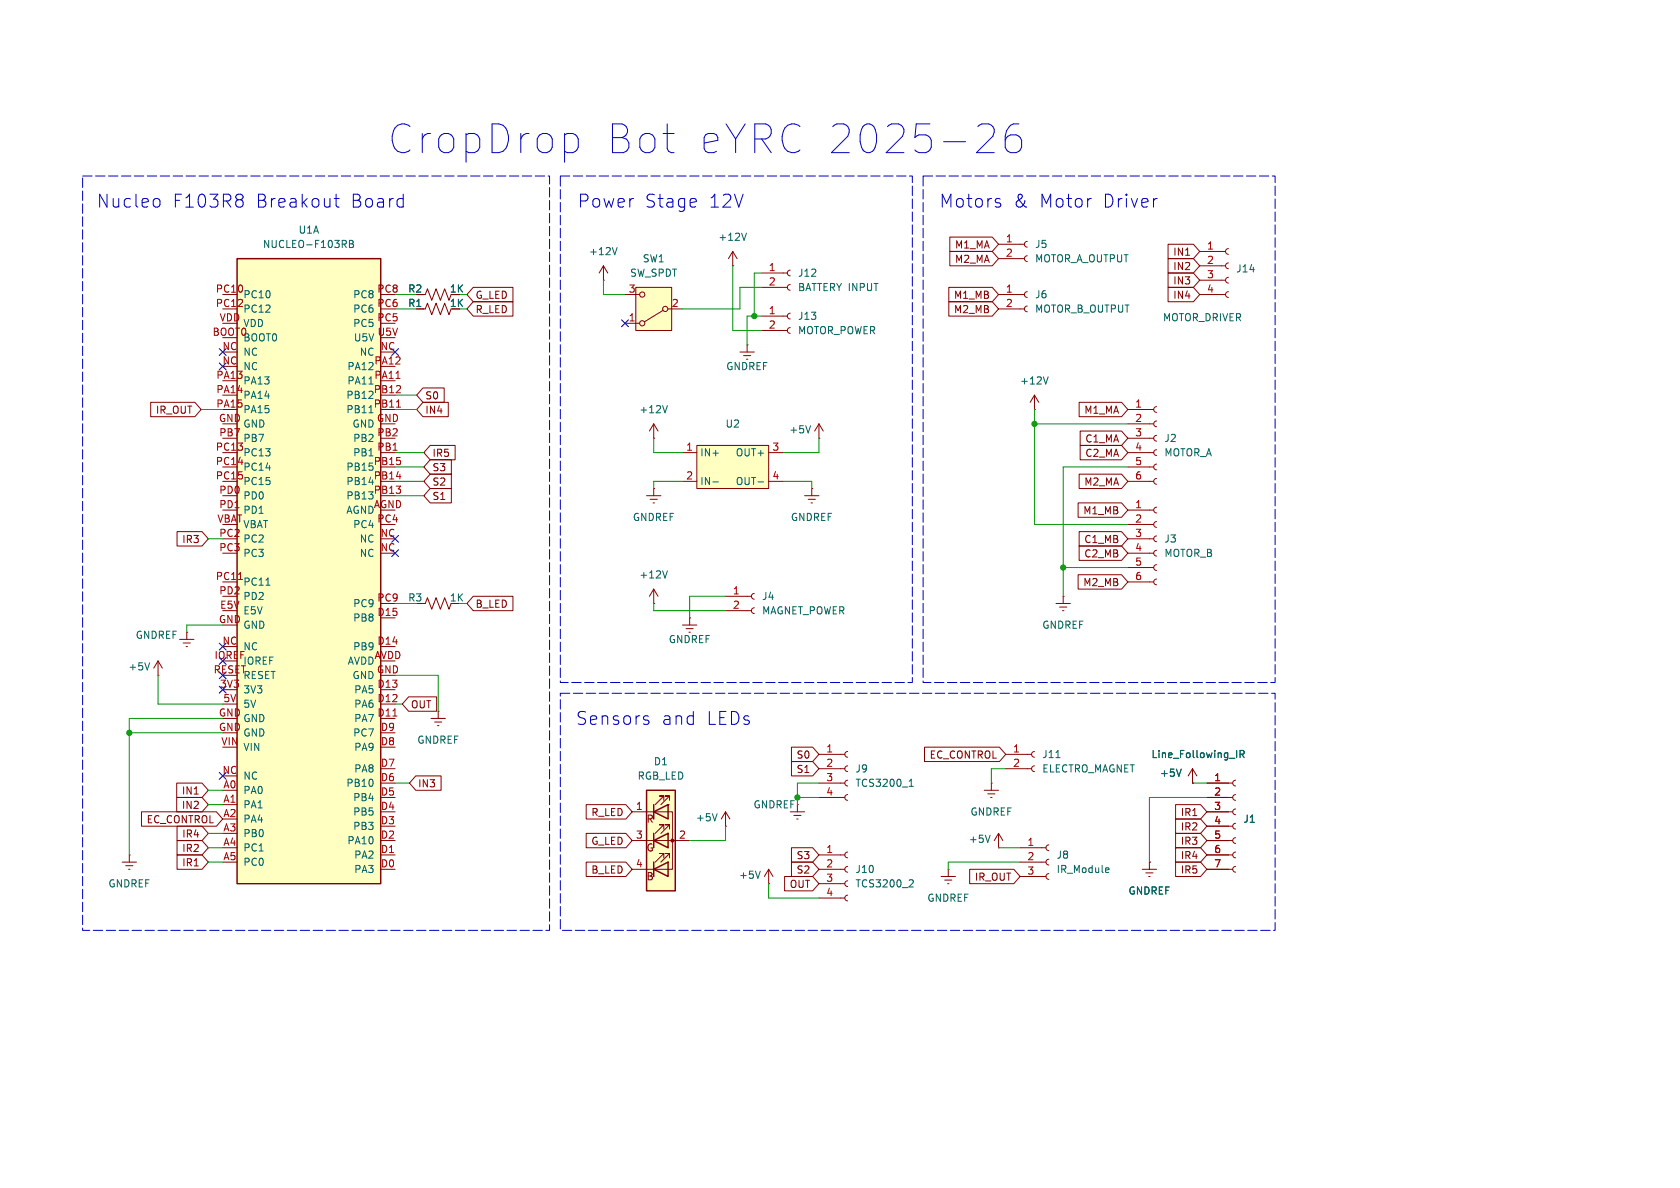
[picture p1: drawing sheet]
<svg xmlns="http://www.w3.org/2000/svg" width="297mm" height="210mm" viewBox="0 0 297 210" stroke-linecap="round" stroke-linejoin="round" font-family="sans-serif">
<path d="M114.3 139.7h5.1v17.8h-5.1z" fill="#ffffc2"/>
<g fill="none" stroke="#840000" stroke-width=".18">
<path d="M73.7 54.6h1.5l.4-1 .7 2 .8-2 .8 2 .7-2 .8 2 .4-1M134.6 55.9h4.6M134.6 58.4h4.6M134.6 48.3h4.6M134.6 50.8h4.6M139.7 55.4l-.4 .1-.1 .4 .1 .3 .4 .2M139.7 57.9l-.4 .2-.1 .3 .1 .4 .4 .1M139.7 47.8l-.4 .1-.1 .4 .1 .3 .4 .2M139.7 50.3l-.4 .1-.1 .4 .1 .4 .4 .1M130.8 62.2h2.5M131.4 62.9h1.3M132 63.5h.2"/>
<path d="M132.1 61h.1M132.1 61v1.2M27.9 119.4h.1M27.9 116.8l-.7 1.3M27.9 116.8l.8 1.3M27.9 116.8v2.6M115.6 106.7h.1M115.6 104.1l-.8 1.3M115.6 104.1l.7 1.3M115.6 104.1v2.6M210.8 138.4h.1M210.8 135.9l-.7 1.3"/>
<path d="M210.8 135.9l.8 1.3M210.8 135.9v2.5M111.8 143.5h7.1v10.2h-7.1M111.8 148.6h10.1M117.3 141.5v-.8h-.7h.7l-1.5 1.5M117.3 146.6v-.8h-.7h.7l-1.5 1.5M117.3 151.6v-.7h-.7h.7l-1.5 1.5M118.1 142.2h.1M118.4 141.5v-.8h-.8h.8l-1.6 1.5M118.4 146.6v-.8h-.8h.8l-1.6 1.5M118.4 151.6v-.7h-.8h.8l-1.6 1.5M135.9 156.2h.1"/>
<path d="M135.9 153.7l-.8 1.2M135.9 153.7l.8 1.2M135.9 153.7v2.5"/>
</g>
<path d="M114.3 139.7h5.1v17.8h-5.1zM115.6 143.5l2.5-1.3v2.6zM115.6 148.6l2.5-1.3v2.6zM115.6 153.7l2.5-1.3v2.5zM115.6 142.2v2.6M115.6 147.3v2.6M115.6 152.4v2.5" fill="none" stroke="#840000" stroke-width=".25"/>
<circle cx="118.9" cy="148.6" r=".25" fill="#840000" stroke="#840000" stroke-width=".18"/>
<path d="M26.5 117.2l-.5 1.2M118 100.9l-.4 1.3M208.8 136l-.4 1.2M134.4 154l-.4 1.3" fill="none" stroke="#006464" stroke-width=".18"/>
<path d="M41.9 45.7h25.4v110.5h-25.4z" fill="#ffffc2"/>
<path d="M41.9 45.7h25.4v110.5h-25.4z" fill="none" stroke="#840000" stroke-width=".25"/>
<path d="M61.8 42.5h.4l.2 .2-.2 .4 .2 .1 .1 .3-.2 .3h-.5zM61.8 43.1h.4M65.2 67.9h.8M65.2 73h.8M47 103.4h.7" fill="none" stroke="#006464" stroke-width=".18"/>
<path d="M70 66.9h.7M70.1 72h.7M42.2 102.5h.7M69.5 126.6h.7" fill="none" stroke="#a90000" stroke-width=".18"/>
<path d="M21.6 152.4h2.5M22.2 153h1.3M22.7 153.7h.3M22.9 151.1h.1M22.9 151.1v1.3M39.4 142.2h2.5M67.3 151.1h2.5" fill="none" stroke="#840000" stroke-width=".18"/>
<path d="M112.4 50.8h6.3v7.6h-6.3z" fill="#ffffc2"/>
<g fill="none" stroke="#840000" stroke-width=".18">
<path d="M73.7 52.1h1.5l.4-1 .7 2 .8-2 .8 2 .7-2 .8 2 .4-1M106.7 49.5h.1M106.7 47l-.8 1.3M106.7 47l.7 1.3M106.7 47v2.5M110.5 57.2h2.5M110.5 52.1h2.5M112.4 50.8h6.3v7.6h-6.3zM117.2 54.9l-3.3 2M118.1 54.6h2.5M129.5 47h.1M129.5 44.5l-.7 1.2"/>
<path d="M129.5 44.5l.8 1.2M129.5 44.5v2.5M182.9 72.4h.1M182.9 69.9l-.8 1.2M182.9 69.9l.7 1.2M182.9 69.9v2.5M199.4 72.4h4.6M199.4 74.9h4.6M199.4 77.5h4.6M204.5 71.9l-.4 .1-.1 .4 .1 .3 .4 .2M204.5 74.4l-.4 .2-.1 .3 .1 .4 .4 .1M204.5 77l-.4 .1-.1 .4 .1 .3 .4 .2"/>
<path d="M204.5 79.5l-.4 .2-.1 .3 .1 .4 .4 .1M114.3 87.6h2.5M114.9 88.3h1.3M115.4 88.9h.3M115.6 86.4h.1M115.6 86.4v1.2M142.2 87.6h2.6M142.9 88.3h1.2M143.4 88.9h.2M143.5 86.4h.1M143.5 86.4v1.2M199.4 80h4.6"/>
<path d="M199.4 82.6h4.6M199.4 85.1h4.6M199.4 90.2h4.6M199.4 92.7h4.6M199.4 95.3h4.6M199.4 97.8h4.6M204.5 82l-.4 .2-.1 .4 .1 .3 .4 .2M204.5 84.6l-.4 .1-.1 .4 .1 .3 .4 .2M204.5 89.7l-.4 .1-.1 .4 .1 .3 .4 .2M204.5 92.2l-.4 .2-.1 .3 .1 .4 .4 .1M204.5 94.7l-.4 .2-.1 .4 .1 .3 .4 .2M204.5 97.3l-.4 .1-.1 .4 .1 .3 .4 .2"/>
<path d="M204.5 99.8l-.4 .2-.1 .3 .1 .4 .4 .1M31.7 113h2.6M32.4 113.7h1.3M32.9 114.3h.2M33 111.8h.1M33 111.8v1.2M73.7 106.7h1.5l.4-1 .7 2 .8-2 .8 2 .7-2 .8 2 .4-1M120.6 110.5h2.6M121.3 111.1h1.3M121.8 111.8h.2M121.9 109.2h.1M121.9 109.2v1.3"/>
<path d="M128.3 105.4h4.5M128.3 108h4.5M133.3 104.9l-.3 .2-.2 .3 .2 .4 .3 .1M133.3 107.4l-.3 .2-.2 .4 .2 .3 .3 .2M186.7 106.7h2.5M187.3 107.3h1.3M187.8 108h.3M188 105.4h.1M188 105.4v1.3M199.4 100.3h4.6M199.4 102.9h4.6M204.5 102.4l-.4 .1-.1 .4 .1 .3 .4 .2"/>
<path d="M76.2 127h2.5M76.8 127.6h1.3M77.3 128.3h.3M77.5 125.7h.1M77.5 125.7v1.3M177.8 133.4h4.6M177.8 135.9h4.6M182.9 132.8l-.4 .2-.1 .4 .1 .3 .4 .2M182.9 135.4l-.4 .1-.1 .4 .1 .3 .4 .2M128.3 146.1h.1M128.3 143.5l-.8 1.3M128.3 143.5l.7 1.3"/>
<path d="M128.3 143.5v2.6M139.7 143.5h2.5M140.3 144.1h1.3M140.8 144.8h.3M166.4 154.9h2.5M167 155.6h1.3M167.5 156.2h.3M167.6 153.7h.1M167.6 153.7v1.2M176.5 149.9h.1M176.5 147.3l-.7 1.3M176.5 147.3l.8 1.3"/>
<path d="M176.5 147.3v2.6"/>
<circle cx="113.5" cy="57.2" r=".46"/>
<circle cx="113.5" cy="52.1" r=".46"/>
<circle cx="117.6" cy="54.6" r=".46"/>
</g>
<path d="M109.1 43.8l-.4 1.2M132 41.2l-.5 1.3M185.3 66.6l-.4 1.3M186.7 133.9h.7M126.8 143.8l-.4 1.3M175 147.6l-.4 1.3" fill="none" stroke="#006464" stroke-width=".18"/>
<path d="M123.2 78.7h12.7v7.7h-12.7z" fill="#ffffc2"/>
<g fill="none" stroke="#840000" stroke-width=".18">
<path d="M73.7 52.1h1.2M73.7 54.6h1.2M83.7 53.3h7v2.6h-7l-1.2-1.3zM83.7 50.8h7v2.5h-7l-1.2-1.2zM167.7 50.8h7.7l1.1 1.3-1.1 1.2h-7.7zM167.7 53.3h7.7l1.1 1.3-1.1 1.3h-7.7zM167.9 41.9h7.5l1.1 1.3-1.1 1.3h-7.5zM167.9 44.4h7.5l1.1 1.3-1.1 1.3h-7.5zM176.5 52.1h4.6M176.5 54.6h4.6M176.5 43.2h4.6M176.5 45.7h4.6"/>
<path d="M181.6 51.6l-.3 .1-.2 .4 .2 .3 .3 .2M181.6 54.1l-.3 .2-.2 .3 .2 .4 .3 .1M181.6 42.7l-.3 .1-.2 .4 .2 .3 .3 .2M181.6 45.2l-.3 .2-.2 .3 .2 .4 .3 .1M206.5 45.7h4.5l1.1 1.3-1.1 1.3h-4.5zM206.5 50.8h4.5l1.1 1.3-1.1 1.2h-4.5zM206.5 48.3h4.5l1.1 1.2-1.1 1.3h-4.5zM206.5 43.2h4.5l1.1 1.3-1.1 1.2h-4.5zM212.1 44.5h4.6M212.1 47h4.6M212.1 49.5h4.6M212.1 52.1h4.6"/>
<path d="M217.2 43.9l-.4 .2-.1 .4 .1 .3 .4 .2M217.2 46.5l-.4 .1-.1 .4 .1 .3 .4 .2M217.2 49l-.4 .2-.1 .3 .1 .4 .4 .1M217.2 51.6l-.4 .1-.1 .4 .1 .3 .4 .2M26.6 71.1h7.8l1.2 1.3-1.2 1.3h-7.8zM74.8 68.6h3.7v2.5h-3.7l-1.1-1.2zM74.8 71.1h4.5v2.6h-4.5l-1.1-1.3zM76 78.7h4.5v2.6h-4.5l-1.1-1.3zM115.6 77.5h.1M115.6 74.9l-.8 1.3M115.6 74.9l.7 1.3M115.6 74.9v2.6"/>
<path d="M123.2 78.7h12.7v7.7h-12.7zM144.8 77.5h.1M144.8 74.9l-.8 1.3M144.8 74.9l.7 1.3M144.8 74.9v2.6M190.8 71.1h7.5l1.1 1.3-1.1 1.3h-7.5zM191 76.2h7.3l1.1 1.3-1.1 1.2h-7.3zM191 78.7h7.3l1.1 1.3-1.1 1.3h-7.3zM31.3 94h4.4l1.1 1.3-1.1 1.2h-4.4zM76 83.8h3.8v2.6h-3.8l-1.1-1.3zM76 86.4h3.8v2.5h-3.8l-1.1-1.3zM76 81.3h3.8v2.5h-3.8l-1.1-1.2z"/>
<path d="M120.6 80h2.6M120.6 85.1h2.6M135.9 80h2.5M135.9 85.1h2.5M190.6 88.9h7.7l1.1 1.3-1.1 1.2h-7.7zM190.8 96.5h7.5l1.1 1.3-1.1 1.3h-7.5zM190.8 83.8h7.5l1.1 1.3-1.1 1.3h-7.5zM190.8 94h7.5l1.1 1.3-1.1 1.2h-7.5zM83.7 105.4h7v2.6h-7l-1.2-1.3zM190.6 101.6h7.7l1.1 1.3-1.1 1.2h-7.7zM31.2 138.4h4.5l1.1 1.3-1.1 1.3h-4.5zM72.2 123.2h5v2.5h-5l-1.1-1.2z"/>
<path d="M73.5 137.2h4.5v2.5h-4.5l-1.1-1.3zM139.9 134.6h3.8l1.1 1.3-1.1 1.3h-3.8zM139.9 132.1h3.8l1.1 1.3-1.1 1.2h-3.8zM144.8 133.4h4.6M144.8 135.9h4.6M144.8 138.4h4.6M149.9 132.8l-.4 .2-.1 .4 .1 .3 .4 .2M149.9 135.4l-.4 .1-.1 .4 .1 .3 .4 .2M149.9 137.9l-.4 .2-.1 .3 .1 .4 .4 .1M163.4 132.1h13.3l1.1 1.3-1.1 1.2h-13.3zM174 139.7h2.5M175.3 138.4h.1"/>
<path d="M175.3 138.4v1.3M210.8 138.4h.1M213.4 138.4h4.5M218.4 137.9l-.3 .2-.2 .3 .2 .4 .3 .1M25 143.5h13.3l1.1 1.3-1.1 1.3h-13.3zM31.2 141h4.5l1.1 1.2-1.1 1.3h-4.5zM31.3 151.1h4.4l1.1 1.3-1.1 1.3h-4.4zM31.3 148.6h4.4l1.1 1.3-1.1 1.2h-4.4zM31.3 146h4.4l1.1 1.3-1.1 1.3h-4.4zM103.6 152.4h7l1.2 1.3-1.2 1.2h-7zM103.6 142.2h7l1.2 1.3-1.2 1.3h-7zM103.6 147.3h7l1.2 1.3-1.2 1.3h-7z"/>
<path d="M138.7 154.9h5l1.1 1.3-1.1 1.3h-5zM139.9 152.4h3.8l1.1 1.3-1.1 1.2h-3.8zM139.9 149.9h3.8l1.1 1.2-1.1 1.3h-3.8zM144.8 141h4.6M144.8 151.1h4.6M144.8 153.7h4.6M144.8 156.2h4.6M144.8 158.8h4.6M149.9 150.6l-.4 .2-.1 .3 .1 .4 .4 .1M149.9 153.2l-.4 .1-.1 .4 .1 .3 .4 .2M149.9 155.7l-.4 .2-.1 .3 .1 .4 .4 .1M149.9 158.2l-.4 .2-.1 .4 .1 .3 .4 .2"/>
<path d="M149.9 140.5l-.4 .1-.1 .4 .1 .3 .4 .2M171.4 153.7h7.8l1.1 1.2-1.1 1.3h-7.8zM174.6 140.3h1.3M175.1 141h.3M180.3 149.9h4.6M180.3 152.4h4.6M180.3 154.9h4.6M185.4 149.4l-.3 .1-.2 .4 .2 .3 .3 .2M185.4 151.9l-.3 .1-.2 .4 .2 .4 .3 .1M185.4 154.4l-.3 .2-.2 .3 .2 .4 .3 .1M201.9 153.7h2.6M202.6 154.3h1.2"/>
<path d="M203.1 154.9h.2M203.2 152.4h.1M203.2 152.4v1.3M207.8 149.9h4.4l1.2 1.2-1.2 1.3h-4.4zM207.8 152.4h4.4l1.2 1.3-1.2 1.2h-4.4zM207.8 147.3h4.4l1.2 1.3-1.2 1.3h-4.4zM207.8 142.2h4.4l1.2 1.3-1.2 1.3h-4.4zM207.8 144.8h4.4l1.2 1.3-1.2 1.2h-4.4zM213.4 141h4.5M213.4 151.1h4.5M213.4 153.7h4.5M213.4 143.5h4.5"/>
<path d="M213.4 146.1h4.5M213.4 148.6h4.5M218.4 140.5l-.3 .1-.2 .4 .2 .3 .3 .2M218.4 143l-.3 .2-.2 .3 .2 .4 .3 .1M218.4 145.5l-.3 .2-.2 .4 .2 .3 .3 .2M218.4 148.1l-.3 .1-.2 .4 .2 .3 .3 .2M218.4 150.6l-.3 .2-.2 .3 .2 .4 .3 .1M218.4 153.2l-.3 .1-.2 .4 .2 .3 .3 .2"/>
</g>
<g fill="none" stroke="#006464" stroke-width=".18">
<path d="M118 71.7l-.4 1.3M143.3 75.3l-.4 1.2M126 85.2h1M134 85.2h1M160.7 139h.8M160.7 138.1l.4-.4v1.3M208.8 136l-.4 1.2M218.6 132.7v1.2M219.2 133.3h.6l.2-.2-.1-.3-.7-.1v1.2M219.5 133.3l.5 .6M160.9 155.5l.4 .1 .2 .3-.8 .9h.8M195.6 153.4l.4 .1 .1 .2-.7 .1"/>
<path d="M196 154.2h-.4"/>
</g>
<g fill="none" stroke="#009600" stroke-width=".18">
<path d="M69.8 52.1h3.9M69.8 54.6h3.9M81.3 52.1h1.2M81.3 54.6h1.2M106.7 49.5v2.6h3.8M129.5 47v11.4h5.1M134.6 50.8h-3.8v3.8h-10.2M134.6 48.3h-1.3v7.6M134.6 55.9h-2.5v5.1M35.6 72.4h3.8M69.8 69.9h3.9M69.8 72.4h3.9"/>
<path d="M115.6 77.5v2.5h5M144.8 77.5v2.5h-6.4M182.9 74.9h16.5M182.9 72.4v20.3h16.5M36.8 95.3h2.6M69.8 80h5.1M69.8 82.6h5.1M69.8 85.1h5.1M69.8 87.6h5.1M120.6 85.1h-5v1.3M138.4 85.1h5.1v1.3M199.4 82.6h-11.4v22.8"/>
<path d="M27.9 119.4v5.1h11.5M39.4 110.5h-6.4v1.3M69.8 106.7h3.9M69.8 119.4h7.7v6.3M81.3 106.7h1.2M115.6 106.7v1.3h12.7M128.3 105.4h-6.4v3.8M188 100.3h11.4M22.9 129.5h16.5M36.8 139.7h2.6M39.4 127h-16.5v24.1M69.8 124.5h1.3"/>
<path d="M69.8 138.4h2.6M144.8 138.4h-3.8v3.8M177.8 135.9h-2.5v2.5M210.8 138.4h2.6M36.8 149.9h2.6M36.8 152.4h2.6M36.8 142.2h2.6M36.8 147.3h2.6M128.3 146.1v2.5h-6.4M135.9 156.2v2.6h8.9M141 141h3.8M176.5 149.9h3.8"/>
<path d="M180.3 152.4h-12.7v1.3M213.4 141h-10.2v11.4"/>
</g>
<g fill="none" stroke="#000084" stroke-width=".18">
<path d="M109.9 56.5l1.2 1.3M111.1 56.5l-1.2 1.3M38.8 61.6l1.2 1.2M38.8 64.2l1.2 1.2M40 61.6l-1.2 1.2M40 64.2l-1.2 1.2M69.2 61.6l1.3 1.2M70.5 61.6l-1.3 1.2M69.2 94.6l1.3 1.3M69.2 97.2l1.3 1.2M70.5 94.6l-1.3 1.3M70.5 97.2l-1.3 1.2"/>
<path d="M38.8 113.7l1.2 1.2M38.8 118.8l1.2 1.2M38.8 116.2l1.2 1.2M40 113.7l-1.2 1.2M40 118.8l-1.2 1.2M40 116.2l-1.2 1.2M38.8 121.3l1.2 1.2M38.8 136.6l1.2 1.2M40 121.3l-1.2 1.2M40 136.6l-1.2 1.2"/>
</g>
<g fill="none" stroke="#0000c2" stroke-width=".18">
<path d="M27.8 35.1l.5 .4v.7l-.5 .4M42.8 34.4a.44 .44 0 0 1 0 .8M42.8 35.4l.2 .3v.5l-.2 .3M59.1 35.1h.9M59.4 34.3v2l.1 .2 .5 .1M101.3 23.6l.7 .5 .2 .5v1.4l-.5 .7-.4 .3M172.9 22.4l.7-.5h1.2a1.38 1.38 0 0 1 .7 2.2l-2.9 2.9h3.2M176.6 35.9l.3 .3-.1 .3-.2 .1M176.6 35.1l.2 .1M180.1 21.9a1.8 1.8 0 0 0-2.2 1.2l-.2 1v1.9l.2 .5 .8 .5h.9l.8-.5 .2-.5v-1.2l-.5-.7-.5-.3h-.9l-.5 .3-.5 .7M192.7 35.1h.2M204.4 35.1h.2"/>
<path d="M114.4 127.3l.3 .3-.1 .3-.2 .2M114.4 126.5l.2 .1"/>
</g>
<path d="M14.6 31.1h82.6v133.4h-82.6zM99.1 31.1h62.2v89.6h-62.2zM163.2 31.1h62.2v89.6h-62.2zM99.1 122.6h126.3v41.9h-126.3z" fill="none" stroke="#0000c2" stroke-width=".18" stroke-dasharray="1.7 .6"/>
<g fill="#009600" stroke="#009600" stroke-width=".18">
<circle cx="141" cy="141" r=".46"/>
<circle cx="182.9" cy="74.9" r=".46"/>
<circle cx="188" cy="100.3" r=".46"/>
<circle cx="22.9" cy="129.5" r=".46"/>
<circle cx="133.3" cy="55.9" r=".46"/>
</g>
<g font-size="7.1" fill="#0000c2">
<text x="68.6" y="27.4">CropDrop</text>
<text x="106.8" y="27.4">Bot</text>
<text x="122.7" y="27.4">eYRC 2025-26</text>
</g>
<g font-size="3.2" fill="#0000c2">
<text x="17.1" y="36.9">Nucleo</text>
<text x="30.5" y="36.9">F103R8</text>
<text x="45.2" y="36.9">Breakout</text>
<text x="61.9" y="36.9">Board</text>
<text x="102.1" y="36.9">Power</text>
<text x="114" y="36.9">Stage</text>
<text x="125.3" y="36.9">12V</text>
<text x="166" y="36.9">Motors</text>
<text x="179.1" y="36.9">&amp;</text>
<text x="183.7" y="36.9">Motor</text>
<text x="194.9" y="36.9">Driver</text>
<text x="101.8" y="128.4">Sensors</text>
<text x="116.9" y="128.4">and</text>
<text x="124.9" y="128.4">LEDs</text>
</g>
<g font-size="1.8" fill="#006464">
<text x="52.7" y="41.5">U1A</text>
<text x="46.4" y="44">NUCLEO-F103RB</text>
<text x="104" y="45.3">+12V</text>
<text x="113.5" y="46.6">SW1</text>
<text x="126.9" y="42.8">+12V</text>
<text x="182.9" y="44">J5</text>
<text x="182.9" y="46.6">MOTOR_A_OUTPUT</text>
<text x="42.9" y="52.9">PC10</text>
<text x="62.3" y="52.9">PC8</text>
<text x="72.1" y="51.9">R2</text>
<text x="111.3" y="49.1">SW_SPDT</text>
<text x="141" y="49.1">J12</text>
<text x="141" y="51.7">BATTERY INPUT</text>
<text x="182.9" y="52.9">J6</text>
<text x="218.4" y="48.4">J14</text>
<text x="42.9" y="55.5">PC12</text>
<text x="62.3" y="55.5">PC6</text>
<text x="62.3" y="58">PC5</text>
<text x="72.1" y="54.5">R1</text>
<text x="141" y="59.3">MOTOR_POWER</text>
<text x="141" y="56.7">J13</text>
<text x="182.9" y="55.5">MOTOR_B_OUTPUT</text>
<text x="205.5" y="57">MOTOR_DRIVER</text>
<text x="42.9" y="63.1">NC</text>
<text x="61.3" y="65.6">PA12</text>
<text x="62.5" y="60.6">U5V</text>
<text x="63.5" y="63.1">NC</text>
<text x="128.3" y="65.6">GNDREF</text>
<text x="61.1" y="70.7">PB12</text>
<text x="61.3" y="68.2">PA11</text>
<text x="180.2" y="68.2">+12V</text>
<text x="42.9" y="73.3">PA15</text>
<text x="42.9" y="75.8">GND</text>
<text x="61.1" y="73.3">PB11</text>
<text x="62.2" y="75.8">GND</text>
<text x="112.9" y="73.3">+12V</text>
<text x="128.2" y="75.8">U2</text>
<text x="139.4" y="76.8">+5V</text>
<text x="42.9" y="80.9">PC13</text>
<text x="42.9" y="83.4">PC14</text>
<text x="61.1" y="83.4">PB15</text>
<text x="62.3" y="78.3">PB2</text>
<text x="62.3" y="80.9">PB1</text>
<text x="123.7" y="80.9">IN+</text>
<text x="130" y="80.9">OUT+</text>
<text x="205.7" y="78.3">J2</text>
<text x="205.7" y="80.9">MOTOR_A</text>
<text x="42.9" y="88.5">PD0</text>
<text x="61.1" y="86">PB14</text>
<text x="61.1" y="88.5">PB13</text>
<text x="123.7" y="86">IN-</text>
<text x="130" y="86">OUT-</text>
<text x="42.9" y="91">PD1</text>
<text x="42.9" y="93.6">VBAT</text>
<text x="61.1" y="91">AGND</text>
<text x="62.3" y="93.6">PC4</text>
<text x="111.8" y="92.3">GNDREF</text>
<text x="139.7" y="92.3">GNDREF</text>
<text x="42.9" y="96.1">PC2</text>
<text x="42.9" y="98.7">PC3</text>
<text x="63.5" y="96.1">NC</text>
<text x="63.5" y="98.7">NC</text>
<text x="205.7" y="96.1">J3</text>
<text x="205.7" y="98.7">MOTOR_B</text>
<text x="42.9" y="103.7">PC11</text>
<text x="42.9" y="106.3">PD2</text>
<text x="62.3" y="107.5">PC9</text>
<text x="72.1" y="106.5">R3</text>
<text x="79.4" y="106.5">1K</text>
<text x="112.9" y="102.5">+12V</text>
<text x="134.6" y="106.3">J4</text>
<text x="23.9" y="113.1">GNDREF</text>
<text x="42.9" y="108.8">E5V</text>
<text x="42.9" y="111.4">GND</text>
<text x="62.3" y="110.1">PB8</text>
<text x="118.1" y="113.9">GNDREF</text>
<text x="134.6" y="108.8">MAGNET_POWER</text>
<text x="184.2" y="111.4">GNDREF</text>
<text x="22.6" y="118.7">+5V</text>
<text x="61.4" y="117.7">AVDD</text>
<text x="62.3" y="115.2">PB9</text>
<text x="42.9" y="120.2">RESET</text>
<text x="42.9" y="122.8">3V3</text>
<text x="42.9" y="125.3">5V</text>
<text x="62.2" y="120.2">GND</text>
<text x="62.5" y="122.8">PA5</text>
<text x="62.5" y="125.3">PA6</text>
<text x="42.9" y="127.9">GND</text>
<text x="42.9" y="130.4">GND</text>
<text x="62.3" y="130.4">PC7</text>
<text x="62.5" y="127.9">PA7</text>
<text x="73.7" y="131.7">GNDREF</text>
<text x="42.9" y="132.9">VIN</text>
<text x="62.5" y="132.9">PA9</text>
<text x="62.5" y="136.8">PA8</text>
<text x="115.5" y="135.5">D1</text>
<text x="151.1" y="136.8">J9</text>
<text x="184.2" y="136.8">ELECTRO_MAGNET</text>
<text x="184.2" y="134.2">J11</text>
<text x="203.5" y="134.2">Line_Following_IR</text>
<text x="205" y="137.5">+5V</text>
<text x="42.9" y="138">NC</text>
<text x="42.9" y="140.6">PA0</text>
<text x="42.9" y="143.1">PA1</text>
<text x="61.1" y="139.3">PB10</text>
<text x="62.3" y="141.8">PB4</text>
<text x="112.6" y="138">RGB_LED</text>
<text x="133.1" y="143.1">GNDREF</text>
<text x="151.1" y="139.3">TCS3200_1</text>
<text x="42.9" y="145.6">PA4</text>
<text x="42.9" y="148.2">PB0</text>
<text x="61.3" y="149.5">PA10</text>
<text x="62.3" y="144.4">PB5</text>
<text x="62.3" y="146.9">PB3</text>
<text x="122.9" y="145.4">+5V</text>
<text x="171.2" y="149.2">+5V</text>
<text x="171.5" y="144.4">GNDREF</text>
<text x="219.7" y="145.6">J1</text>
<text x="42.9" y="150.7">PC1</text>
<text x="42.9" y="153.3">PC0</text>
<text x="62.5" y="152">PA2</text>
<text x="62.5" y="154.5">PA3</text>
<text x="130.6" y="155.5">+5V</text>
<text x="151.1" y="154.5">J10</text>
<text x="186.7" y="152">J8</text>
<text x="186.7" y="154.5">IR_Module</text>
<text x="19.1" y="157.1">GNDREF</text>
<text x="151.1" y="157.1">TCS3200_2</text>
<text x="163.8" y="159.6">GNDREF</text>
<text x="199.4" y="158.3">GNDREF</text>
</g>
<g font-size="1.8" fill="#840000">
<text x="168.7" y="44.1">M1_MA</text>
<text x="168.7" y="46.7">M2_MA</text>
<text x="207.3" y="47.9">IN2</text>
<text x="207.3" y="45.4">IN1</text>
<text x="79.4" y="51.9">1K</text>
<text x="84" y="53">G_LED</text>
<text x="168.5" y="53">M1_MB</text>
<text x="207.3" y="53">IN4</text>
<text x="207.3" y="50.5">IN3</text>
<text x="79.4" y="54.5">1K</text>
<text x="84" y="55.6">R_LED</text>
<text x="168.5" y="55.6">M2_MB</text>
<text x="75.1" y="70.8">S0</text>
<text x="27.5" y="73.3">IR_OUT</text>
<text x="75.1" y="73.3">IN4</text>
<text x="191.6" y="73.3">M1_MA</text>
<text x="76.4" y="81">IR5</text>
<text x="76.4" y="83.5">S3</text>
<text x="191.8" y="78.4">C1_MA</text>
<text x="191.8" y="81">C2_MA</text>
<text x="76.4" y="86">S2</text>
<text x="76.4" y="88.6">S1</text>
<text x="191.6" y="86">M2_MA</text>
<text x="191.4" y="91.1">M1_MB</text>
<text x="32.1" y="96.2">IR3</text>
<text x="191.6" y="98.7">C2_MB</text>
<text x="191.6" y="96.2">C1_MB</text>
<text x="84" y="107.6">B_LED</text>
<text x="191.4" y="103.8">M2_MB</text>
<text x="72.5" y="125.4">OUT</text>
<text x="140.7" y="136.8">S1</text>
<text x="140.7" y="134.3">S0</text>
<text x="164.3" y="134.3">EC_CONTROL</text>
<text x="32.1" y="140.7">IN1</text>
<text x="32.1" y="143.2">IN2</text>
<text x="73.8" y="139.4">IN3</text>
<text x="25.8" y="145.7">EC_CONTROL</text>
<text x="32.1" y="148.3">IR4</text>
<text x="104.4" y="144.5">R_LED</text>
<text x="104.4" y="149.5">G_LED</text>
<text x="114.2" y="145.6">R</text>
<text x="208.6" y="149.5">IR3</text>
<text x="208.6" y="144.5">IR1</text>
<text x="208.6" y="147">IR2</text>
<text x="32.1" y="153.4">IR1</text>
<text x="32.1" y="150.8">IR2</text>
<text x="104.4" y="154.6">B_LED</text>
<text x="114.2" y="150.7">G</text>
<text x="114.2" y="155.8">B</text>
<text x="140.7" y="154.6">S2</text>
<text x="140.7" y="152.1">S3</text>
<text x="172.2" y="155.9">IR_OUT</text>
<text x="208.6" y="152.1">IR4</text>
<text x="208.6" y="154.6">IR5</text>
<text x="139.5" y="157.2">OUT</text>
</g>
<g font-size="1.8" fill="#a90000">
<text x="177.7" y="42.9">1</text>
<text x="177.7" y="45.5">2</text>
<text x="213.3" y="44.2">1</text>
<text x="213.3" y="46.7">2</text>
<text x="38.1" y="51.8">PC10</text>
<text x="66.6" y="51.8">PC8</text>
<text x="111.1" y="51.8">3</text>
<text x="135.8" y="48">1</text>
<text x="135.8" y="50.5">2</text>
<text x="177.7" y="51.8">1</text>
<text x="213.3" y="49.3">3</text>
<text x="213.3" y="51.8">4</text>
<text x="37.5" y="59.4">BOOT0</text>
<text x="38.1" y="54.4">PC12</text>
<text x="38.7" y="56.9">VDD</text>
<text x="42.9" y="58">VDD</text>
<text x="66.6" y="54.4">PC6</text>
<text x="66.6" y="56.9">PC5</text>
<text x="66.7" y="59.4">U5V</text>
<text x="111.1" y="56.9">1</text>
<text x="118.7" y="54.4">2</text>
<text x="135.8" y="55.6">1</text>
<text x="135.8" y="58.2">2</text>
<text x="177.7" y="54.4">2</text>
<text x="39.2" y="62">NC</text>
<text x="39.2" y="64.5">NC</text>
<text x="42.9" y="60.6">BOOT0</text>
<text x="42.9" y="65.6">NC</text>
<text x="66.1" y="64.5">PA12</text>
<text x="67.2" y="62">NC</text>
<text x="38.1" y="67.1">PA13</text>
<text x="38.1" y="69.6">PA14</text>
<text x="42.9" y="68.2">PA13</text>
<text x="42.9" y="70.7">PA14</text>
<text x="66" y="69.6">PB12</text>
<text x="66.1" y="67.1">PA11</text>
<text x="38.1" y="72.1">PA15</text>
<text x="38.6" y="74.7">GND</text>
<text x="38.7" y="77.2">PB7</text>
<text x="66" y="72.1">PB11</text>
<text x="66.5" y="74.7">GND</text>
<text x="66.6" y="77.2">PB2</text>
<text x="200.6" y="72.1">1</text>
<text x="200.6" y="74.7">2</text>
<text x="200.6" y="77.2">3</text>
<text x="38.1" y="79.8">PC13</text>
<text x="38.1" y="82.3">PC14</text>
<text x="42.9" y="78.3">PB7</text>
<text x="66" y="82.3">PB15</text>
<text x="66.6" y="79.8">PB1</text>
<text x="121.2" y="79.8">1</text>
<text x="136.5" y="79.8">3</text>
<text x="200.6" y="79.8">4</text>
<text x="200.6" y="82.3">5</text>
<text x="38.1" y="84.8">PC15</text>
<text x="38.7" y="87.4">PD0</text>
<text x="38.7" y="89.9">PD1</text>
<text x="42.9" y="86">PC15</text>
<text x="66" y="89.9">AGND</text>
<text x="66" y="84.8">PB14</text>
<text x="66" y="87.4">PB13</text>
<text x="121.2" y="84.8">2</text>
<text x="136.5" y="84.8">4</text>
<text x="200.6" y="84.8">6</text>
<text x="200.6" y="89.9">1</text>
<text x="38.3" y="92.5">VBAT</text>
<text x="38.7" y="95">PC2</text>
<text x="66.6" y="92.5">PC4</text>
<text x="67.2" y="95">NC</text>
<text x="200.6" y="92.5">2</text>
<text x="200.6" y="95">3</text>
<text x="38.7" y="97.5">PC3</text>
<text x="67.2" y="97.5">NC</text>
<text x="200.6" y="97.5">4</text>
<text x="200.6" y="100.1">5</text>
<text x="38.1" y="102.6">PC11</text>
<text x="38.7" y="105.2">PD2</text>
<text x="38.8" y="107.7">E5V</text>
<text x="66.6" y="106.4">PC9</text>
<text x="129.5" y="105.2">1</text>
<text x="129.5" y="107.7">2</text>
<text x="200.6" y="102.6">6</text>
<text x="38.6" y="110.2">GND</text>
<text x="66.6" y="109">D15</text>
<text x="37.7" y="119.1">RESET</text>
<text x="37.8" y="116.6">IOREF</text>
<text x="39.2" y="114">NC</text>
<text x="42.9" y="115.2">NC</text>
<text x="42.9" y="117.7">IOREF</text>
<text x="66.1" y="116.6">AVDD</text>
<text x="66.5" y="119.1">GND</text>
<text x="66.6" y="114">D14</text>
<text x="38.8" y="121.7">3V3</text>
<text x="39.4" y="124.2">5V</text>
<text x="66.6" y="121.7">D13</text>
<text x="66.6" y="124.2">D12</text>
<text x="38.6" y="126.7">GND</text>
<text x="38.6" y="129.3">GND</text>
<text x="39" y="131.8">VIN</text>
<text x="66.6" y="126.7">D11</text>
<text x="67.2" y="129.3">D9</text>
<text x="67.2" y="131.8">D8</text>
<text x="39.2" y="136.9">NC</text>
<text x="67.2" y="135.6">D7</text>
<text x="146" y="133.1">1</text>
<text x="146" y="135.6">2</text>
<text x="179" y="133.1">1</text>
<text x="179" y="135.6">2</text>
<text x="39.4" y="139.4">A0</text>
<text x="39.4" y="142">A1</text>
<text x="67.2" y="138.2">D6</text>
<text x="67.2" y="140.7">D5</text>
<text x="67.2" y="143.3">D4</text>
<text x="112.3" y="143.3">1</text>
<text x="146" y="138.2">3</text>
<text x="146" y="140.7">4</text>
<text x="214.6" y="138.2">1</text>
<text x="214.6" y="140.7">2</text>
<text x="214.6" y="143.3">3</text>
<text x="39.4" y="144.5">A2</text>
<text x="39.4" y="147.1">A3</text>
<text x="39.4" y="149.6">A4</text>
<text x="67.2" y="145.8">D3</text>
<text x="67.2" y="148.3">D2</text>
<text x="112.3" y="148.3">3</text>
<text x="119.9" y="148.3">2</text>
<text x="181.5" y="149.6">1</text>
<text x="214.6" y="145.8">4</text>
<text x="214.6" y="148.3">5</text>
<text x="39.4" y="152.1">A5</text>
<text x="67.2" y="150.9">D1</text>
<text x="67.2" y="153.4">D0</text>
<text x="112.3" y="153.4">4</text>
<text x="146" y="150.9">1</text>
<text x="146" y="153.4">2</text>
<text x="146" y="156">3</text>
<text x="181.5" y="152.1">2</text>
<text x="181.5" y="154.7">3</text>
<text x="214.6" y="150.9">6</text>
<text x="214.6" y="153.4">7</text>
<text x="146" y="158.5">4</text>
</g>
</svg>
